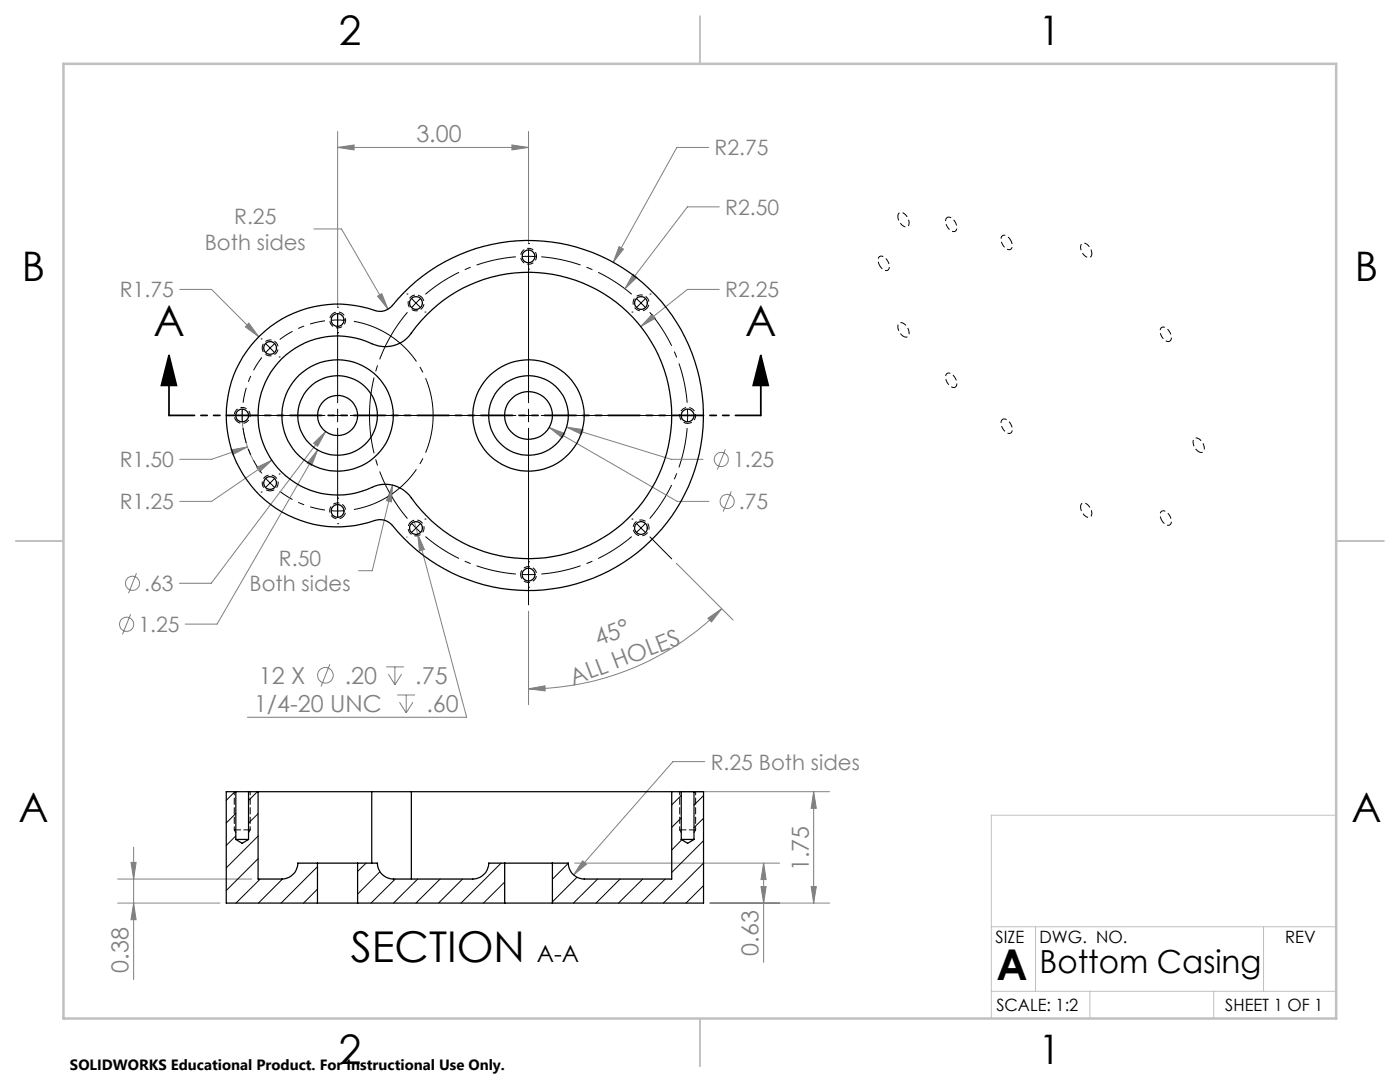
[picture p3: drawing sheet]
<svg xmlns="http://www.w3.org/2000/svg" width="279mm" height="216mm" viewBox="0 0 279 216" stroke-linecap="round" stroke-linejoin="round" font-family="sans-serif">
<g fill="none" stroke="#808080" stroke-width=".2">
<path d="M67.4 29.4l3.3-.5v1zM67.4 29.4h38.1M67.4 26.2v35.1M102.2 28.9l3.3 .5-3.3 .5zM105.5 26.2v22.4M141.4 29.4h-6.3l-12.7 23M35.9 57.7h6.3l9.4 9.5M62.6 45.7h5.6l9.2 16M75.4 59.1l.8-.5 1.2 3.1zM123.5 49.2l.9 .5-2 2.7zM126.3 54.7l.8 .7-2.4 2.2zM143.5 57.7h-6.3l-9.3 7.5"/>
<path d="M143.5 41.3h-6.3l-12.5 16.3M49.7 64.5l1.9 2.7-2.6-2zM130.1 62.7l.7 .8-2.9 1.7zM46.1 89.8l3.3-.6-3 1.5zM48.4 81.6a19.1 19.1 0 0 0 2.3 10.4M49.4 89.2l-7.2 2.5h-6.3M51.2 93.3l3.1-1.5-2.5 2.3zM54.3 91.8l-12.1 8.2h-6.3M62.6 88.4l2.4-2.3-1.6 2.9zM63.4 89.8l-1.2 3.1-.9-.5zM63.4 89.8l-20.1 34.7h-6.3M65 86.1l-22.8 30.3h-6.4"/>
<path d="M78.4 96.8l-.3 3.4-1-.3zM78.4 96.8l-4.1 17.1h-2.8M109.6 85.3l3.1 1.2-.5 .9zM109.6 85.3l25.5 14.7h6.4M113.1 85.2l3.3 .5-.3 1zM113.1 85.2l20.8 6.5h6.4M144.7 89.7l-1.5 4M145.9 98l-1.6 4.1M27.2 114.4l-1.6 4M82.7 104.1l.7 2.5M83.4 106.6l1.3 3-1 .3zM83.4 106.6l9.7 36.5h-43.7"/>
<path d="M135 112.4l11.3 11.3M26.1 122.6l-1.7 4M65.8 132.5l-1.7 4.5M77 133.1h3.6M77.5 134.5l1.3 2.1M78.8 133.1v3.5M79.3 138.7h3.5M80.2 134.5l-1.4 2.1M81.1 138.7v3.5M105.5 137.4l3.3-.6v1.1zM105.5 122v18.6M141.3 123.4l2.7-1.9-2 2.6z"/>
<path d="M144 121.5a54.4 54.4 0 0 1-38.5 15.9M79.7 140.1l1.4 2.1M82.4 140.1l-1.3 2.1M135.3 158h30.3M140.7 152h-6.4l-19.8 22.6M162.4 158v22.2M162.4 158l.5 3.3h-1zM23.5 175.4h26.7M26.1 172.1h1.1l-.5 3.3zM26.7 169.1v26.3M114.7 172.2h40.9M116.3 171.8l.8 .6-2.6 2.2z"/>
<path d="M151.9 176.9h1l-.5 3.3zM152.4 172.2l.5 3.3h-1zM152.4 172.2v19.8M161.9 176.9h1l-.5 3.3zM23.5 180.2h20.4M26.7 180.2l.5 3.3h-1.1zM141.7 180.2h23.9"/>
<circle cx="143.9" cy="91.7" r="1.41"/>
<circle cx="26.5" cy="116.4" r="1.41"/>
<circle cx="145.1" cy="100.1" r="1.41"/>
<circle cx="25.3" cy="124.6" r="1.4"/>
<circle cx="64.9" cy="134.8" r="1.55"/>
</g>
<path d="M33.7 70.9l1.5 6h-3zM33.7 70.9v12M151.8 70.9l1.5 6h-3zM151.8 70.9v12" fill="none" stroke="#000" stroke-width=".35"/>
<g fill="none" stroke="#000" stroke-width=".2" stroke-dasharray="1.3 .6" stroke-dashoffset=".4" stroke-linecap="butt">
<path d="M84.2 59.3a1.59 1.59 0 0 1-.7 2.7 1.59 1.59 0 0 1-2-1.9 1.59 1.59 0 0 1 2.5-.9l.2 .1M107.1 51.1a1.59 1.59 0 0 1-2.4 1.4 1.59 1.59 0 0 1-.1-2.7 1.59 1.59 0 0 1 2.5 1.2v.1M175.6 53a1.17 1.17 0 0 1 .2-1.9 2.01 2.01 0 0 1 1.5 2.7 1.24 1.24 0 0 1-1.7-.8M179.2 43.2a.75 .75 0 0 1 .5-.8 .75 .75 0 0 1 .9 .3 1.82 1.82 0 0 1 .5 2.5 1.72 1.72 0 0 1-1.9-1.7v-.3M189 43.4a1.88 1.88 0 0 1 2 2.1 .76 .76 0 0 1-.6 .7 .76 .76 0 0 1-.9-.4 1.75 1.75 0 0 1-.5-2.4M201.7 47.9a1.17 1.17 0 0 1-.2 1.9 2.01 2.01 0 0 1-1.5-2.7 1.24 1.24 0 0 1 1.7 .8M217.9 50.6a.75 .75 0 0 1-.5 .8 .75 .75 0 0 1-.9-.4 1.82 1.82 0 0 1-.6-2.4 1.72 1.72 0 0 1 2 1.7v.3M52.3 69.4a1.59 1.59 0 0 1 2.4-1.4 1.59 1.59 0 0 1 .1 2.7 1.59 1.59 0 0 1-2.5-1.1v-.2M66.3 62.7a1.59 1.59 0 0 1 2.6 .7 1.59 1.59 0 0 1-1.8 2 1.59 1.59 0 0 1-1-2.5l.2-.2M129.1 61.6a1.59 1.59 0 0 1-2.7-.7 1.59 1.59 0 0 1 1.8-2 1.59 1.59 0 0 1 1 2.5l-.1 .2M180.3 67.1a1.96 1.96 0 0 1-.8-2.6 1.67 1.67 0 0 1 1.9 1.6 .75 .75 0 0 1-.1 1 .75 .75 0 0 1-1 0M190.6 77.3a1.88 1.88 0 0 1-1.9-2.1 .76 .76 0 0 1 .6-.8 .76 .76 0 0 1 .9 .4 1.75 1.75 0 0 1 .4 2.5"/>
<path d="M233.4 68.1a1.88 1.88 0 0 1-1.9-2.1 .76 .76 0 0 1 .6-.8 .76 .76 0 0 1 .9 .5 1.75 1.75 0 0 1 .4 2.4M47.2 84a1.59 1.59 0 0 1 .7-2.6 1.59 1.59 0 0 1 2 1.8 1.59 1.59 0 0 1-2.5 .9l-.2-.1M53.9 97.9a1.59 1.59 0 0 1-1.4-2.3 1.59 1.59 0 0 1 2.7-.1 1.59 1.59 0 0 1-1.1 2.4h-.2M137.2 84.5a1.59 1.59 0 0 1-1.4-2.4 1.59 1.59 0 0 1 2.8-.1 1.59 1.59 0 0 1-1.2 2.5h-.2M200.1 83.7a1.88 1.88 0 0 1 1.9 2 .76 .76 0 0 1-.6 .8 .76 .76 0 0 1-.8-.4 1.75 1.75 0 0 1-.5-2.4M239.2 90.1a1.96 1.96 0 0 1-.8-2.6 1.67 1.67 0 0 1 1.9 1.6 .75 .75 0 0 1-.1 1 .75 .75 0 0 1-1 0M68.5 103.1a1.59 1.59 0 0 1-2.6-.7 1.59 1.59 0 0 1 1.8-2 1.59 1.59 0 0 1 .9 2.5l-.1 .2M81.9 104.2a1.59 1.59 0 0 1 2.7 .7 1.59 1.59 0 0 1-1.9 2 1.59 1.59 0 0 1-.9-2.5l.1-.2M103.9 114.6a1.59 1.59 0 0 1 2.3-1.4 1.59 1.59 0 0 1 .2 2.8 1.59 1.59 0 0 1-2.5-1.2v-.2M126.8 106.5a1.59 1.59 0 0 1 .7-2.7 1.59 1.59 0 0 1 2 1.8 1.59 1.59 0 0 1-2.5 1l-.2-.1M215.7 101.2a.75 .75 0 0 1 .5-.9 .75 .75 0 0 1 .9 .4 1.82 1.82 0 0 1 .5 2.5 1.72 1.72 0 0 1-1.9-1.7v-.3M231.9 103.8a1.17 1.17 0 0 1 .2-1.9 2.01 2.01 0 0 1 1.4 2.8 1.24 1.24 0 0 1-1.6-.9"/>
</g>
<path d="M52.2 71.3a19 19 0 0 0-3.7 9.1M64.9 64a19 19 0 0 0-9.1 3.7M48.5 85.4a19 19 0 0 0 3.7 9.1M55.8 98a19 19 0 0 0 9.1 3.8" fill="none" stroke="#000" stroke-width=".2" stroke-dasharray="15.2 1.3 1.3 1.3" stroke-dashoffset="12.2" stroke-linecap="butt"/>
<path d="M69.9 101.8a19 19 0 0 0 16.5-18.9 19 19 0 0 0-16.5-18.9" fill="none" stroke="#000" stroke-width=".2" stroke-dasharray="15.2 1.3 1.3 1.3" stroke-dashoffset="-.7" stroke-linecap="butt"/>
<path d="M103 51.2a31.8 31.8 0 0 0-18.1 7.5M126.1 58.7a31.8 31.8 0 0 0-18.1-7.5M137.1 80.4a31.8 31.8 0 0 0-7.4-18.1M84.9 107.1a31.8 31.8 0 0 0 18.1 7.4M108 114.5a31.8 31.8 0 0 0 18.1-7.4M129.7 103.5a31.8 31.8 0 0 0 7.4-18.1" fill="none" stroke="#000" stroke-width=".2" stroke-dasharray="15.2 1.3 1.3 1.3" stroke-dashoffset="7.2" stroke-linecap="butt"/>
<path d="M81.3 62.3a31.8 31.8 0 0 0 0 41.2" fill="none" stroke="#000" stroke-width=".2" stroke-dasharray="15.2 1.3 1.3 1.3" stroke-dashoffset="4.3" stroke-linecap="butt"/>
<g fill="none" stroke="#000" stroke-width=".2">
<path d="M81.2 58.7h.1M82.1 59.5l.9 1M83.9 59.6l-.9 .9M104.2 51.2h2.6M105.5 48.6h.1M105.5 53.7h.1M105.5 49.9v30.5M127 59.6l1.8 1.8M128.8 59.5l-1.8 1.8M129.7 58.7h.1M52.1 67.6h.1M53 68.5l.9 .9"/>
<path d="M53.9 69.4l-.9 1M53.9 69.4l.9 .9M54.8 68.6l-.9 .8M55.7 71.2h.1M66.1 63.9h2.6M67.4 61.3h.1M67.4 66.4h.1M67.4 62.6v17.8M83 60.5l-.9 .9M83 60.5l.9 .8M84.8 62.3h.1M126.1 62.3h.1"/>
<path d="M45.8 82.9h.1M47.1 82.9h17.7M48.4 81.6v2.6M50.9 82.9h.1M52.1 98.2h.1M53 95.5l.9 .9M53.9 96.4l.9 .9M53.9 96.4l-.9 .9M54.8 95.5l-.9 .9M55.7 94.6h.1M66.1 82.9h2.6M67.4 99.4h.1"/>
<path d="M67.4 81.6v2.6M67.4 85.4v17.8M69.9 82.9h33M104.2 82.9h2.6M105.5 81.6v2.6M105.5 85.4v35.3M108 82.9h30.5M134.7 82.9h.1M137.2 81.6v2.6M139.8 82.9h.1M66.1 101.9h2.6M67.4 104.5h.1"/>
<path d="M81.2 107.1v.1M82.1 104.5l1.8 1.7M83.9 104.5l-1.8 1.8M84.8 103.6h.1M104.2 114.6h2.6M105.5 117.2h.1M105.5 112.1h.1M126.1 103.6h.1M127 104.5l.9 .9M127.9 105.4l-.9 .8M127.9 105.4l.9 .9M128.8 104.5l-.9 .9"/>
<path d="M129.7 107.1l4.4 4.4"/>
</g>
<path d="M151.8 82.9h-118.1" fill="none" stroke="#000" stroke-width=".35" stroke-dasharray="6.3 1.3 1.3 1.3 1.3 1.3" stroke-dashoffset="1.3"/>
<path d="M266.7 162.7h-68.9v40.5M197.8 197.8h68.9M197.8 184.9h68.9M206.7 184.9v12.9M217.5 197.8v5.4M242.2 197.8v5.4M252.2 184.9v12.9" fill="none" stroke="#c0c0c0" stroke-width=".2"/>
<path d="M139.7 3.2v9.5M3.1 107.9h9.6M266.7 107.9h9.5M139.7 203.2v9.6" fill="none" stroke="#c0c0c0" stroke-width=".25"/>
<path d="M12.7 12.7h254v190.5h-254z" fill="none" stroke="#c0c0c0" stroke-width=".5"/>
<path d="M46.8 165.6h3.1M46.8 165.6l.3 .5M49.9 165.6l-.3 .5M135.7 165.6h3.1M135.7 165.6l.3 .5M138.8 165.6l-.3 .5" fill="none" stroke="#000" stroke-width=".2" stroke-dasharray="1.3 .6"/>
<path d="M46.8 158v7.6M49.9 158v7.6M135.7 158v7.6M138.8 158v7.6" fill="none" stroke="#000" stroke-width=".2" stroke-dasharray="1.3 .6" stroke-dashoffset=".6"/>
<path d="M151.8 70.9l1.5 6h-3zM33.7 70.9l1.5 6h-3z" fill="#000"/>
<g fill="#808080">
<path d="M49.7 64.5l-.7 .7 2.6 2zM46.1 89.8l.3 .9 3-1.5zM51.2 93.3l.6 .8 2.5-2.3zM75.4 59.1l2 2.6-1.2-3.1zM78.4 96.8l-1.3 3.1 1 .3zM62.6 88.4l.8 .6 1.6-2.9zM63.4 89.8l-2.1 2.6 .9 .5zM126.3 54.7l-1.6 2.9 2.4-2.2zM123.5 49.2l-1.1 3.2 2-2.7zM130.1 62.7l-2.2 2.5 2.9-1.7zM109.6 85.3l2.6 2.1 .5-.9zM113.1 85.2l3 1.5 .3-1zM116.3 171.8l-1.8 2.8 2.6-2.2z"/>
<path d="M67.4 29.4l3.3-.5v1zM102.2 28.9l3.3 .5-3.3 .5zM83.4 106.6l.3 3.3 1-.3z"/>
<path d="M105.5 137.4l3.3-.6v1.1zM141.3 123.4l2.7-1.9-2 2.6z"/>
<path d="M26.1 172.1h1.1l-.5 3.3zM26.7 180.2l.5 3.3h-1.1zM162.4 158l.5 3.3h-1zM161.9 176.9h1l-.5 3.3zM152.4 172.2l.5 3.3h-1zM151.9 176.9h1l-.5 3.3z"/>
</g>
<g fill="none" stroke="#000" stroke-width=".25">
<path d="M51.9 67a22.4 22.4 0 0 1 23.3-4.9 3.2 3.2 0 0 0 3.1-1.1 34.9 34.9 0 0 1 51.1-3.5 34.9 34.9 0 0 1-.4 51.2 34.9 34.9 0 0 1-51-4.2 3.1 3.1 0 0 0-3.2-.6 22.2 22.2 0 0 1-26.3-9.3 22.2 22.2 0 0 1 3.4-27.6zM56.2 71.6a16.1 16.1 0 0 1 18.7-2.8 6.3 6.3 0 0 0 7.2-2.3 28.6 28.6 0 0 1 42.6-4.7 28.6 28.6 0 0 1-.6 42.8 28.6 28.6 0 0 1-42.5-5.9 6.3 6.3 0 0 0-7.4-1.4 15.9 15.9 0 0 1-19.8-5.3 15.9 15.9 0 0 1 1.8-20.4zM47.1 158h2.5M47.1 158h-1.9v22.2h18.2M47.1 158v9.5M49.6 158h1.9M49.6 158v9.5M51.5 158v17.4h4.8a3.3 3.3 0 0 0 3.1-3.2h4M51.5 158h22.7M74.2 158h7.9M74.2 158v14.2M82.1 158h52"/>
<path d="M82.1 158v17.4M134.1 158v17.4h-17.5a3.2 3.2 0 0 1-3.2-3.2h-3.2M134.1 158h1.9M136 158h2.5M136 158v9.5M138.5 158h1.9v22.2h-30.2M138.5 158v9.5M47.1 167.5h2.5M47.1 167.5l1.2 .8 1.3-.8M63.4 172.2h8M63.4 172.2v8M71.4 172.2h3.9a3.2 3.2 0 0 0 3.2 3.2h15.9a3.3 3.3 0 0 0 3.1-3.2h3.2"/>
<path d="M71.4 172.2v8M100.7 172.2h9.5M100.7 172.2v8M110.2 172.2v8M136 167.5h2.5M136 167.5l1.2 .8 1.3-.8M63.4 180.2h8M71.4 180.2h29.3M100.7 180.2h9.5"/>
<circle cx="105.5" cy="51.2" r="1.27"/>
<circle cx="53.9" cy="69.4" r="1.28"/>
<circle cx="67.4" cy="63.9" r="1.27"/>
<circle cx="83" cy="60.4" r="1.29"/>
<circle cx="127.9" cy="60.4" r="1.28"/>
<circle cx="48.3" cy="82.9" r="1.27"/>
<circle cx="53.9" cy="96.4" r="1.27"/>
<circle cx="67.4" cy="82.9" r="4"/>
<circle cx="67.4" cy="82.9" r="7.9"/>
<circle cx="67.4" cy="82.9" r="11.1"/>
<circle cx="105.5" cy="82.9" r="7.9"/>
<circle cx="105.5" cy="82.9" r="4.8"/>
<circle cx="105.5" cy="82.9" r="11.1"/>
<circle cx="137.2" cy="82.9" r="1.27"/>
<circle cx="67.4" cy="102" r="1.27"/>
<circle cx="83" cy="105.4" r="1.29"/>
<circle cx="105.5" cy="114.7" r="1.27"/>
<circle cx="127.9" cy="105.4" r="1.28"/>
</g>
<g fill="none" stroke="#000" stroke-width=".2">
<path d="M46.9 158l-1.7 1.7M51.4 158l-1.8 1.7M136 158.7l-1.9 1.9M140.4 158.8l-1.9 1.9M47.1 162.3l-1.9 1.9M47.1 166.8l-1.9 1.9M51.5 162.3l-1.9 2M51.5 166.8l-6.3 6.4M51.5 171.3l-6.3 6.4M51.9 175.4l-4.8 4.8M56.4 175.4l-4.8 4.8M59.6 172.2l-.2 .2"/>
<path d="M63.4 172.9l-7.3 7.3M63.4 177.4l-2.8 2.8M73.1 172.2l-1.7 1.7M75.8 174l-4.4 4.4M78.9 175.4l-4.9 4.8M83.4 175.4l-4.9 4.8M87.8 175.4l-4.8 4.8M92.3 175.4l-4.8 4.8M100 172.2l-8 8M100.7 176l-4.2 4.2M113.4 172.3l-3.2 3.1M115.1 175l-4.9 5"/>
<path d="M119.3 175.4l-4.9 4.8M123.8 175.4l-4.8 4.8M128.3 175.4l-4.9 4.8M132.8 175.4l-4.9 4.8M136 163.2l-1.9 1.9M136.1 167.6l-2 2M140.4 163.3l-1.9 1.8M140.4 167.7l-6.3 6.4M140.4 172.2l-8 8M140.4 176.7l-3.5 3.5"/>
</g>
<g font-size="8.5">
<text x="30.6" y="67.1">A</text>
<text x="148.7" y="67.1">A</text>
<text x="70" y="192">SECTION</text>
<text x="198.9" y="195.5">A</text>
</g>
<g font-size="8.1">
<text x="67.6" y="8.9">2</text>
<text x="207.3" y="8.9">1</text>
<text x="4.4" y="56.2">B</text>
<text x="270.4" y="56.2">B</text>
<text x="3.7" y="164.1">A</text>
<text x="269.7" y="164.1">A</text>
<text x="67.6" y="212.4">2</text>
<text x="207.3" y="212.4">1</text>
</g>
<text font-size="6.3" x="207.5" y="194.1">Bottom Casing</text>
<g font-size="4.7" fill="#808080">
<text x="83.1" y="28.4">3.00</text>
<text x="119.4" y="128.9" transform="rotate(-21 119.4 128.9)">45°</text>
<text x="51.6" y="136.4">12 X</text>
<text x="68.8" y="136.4">.20</text>
<text x="82.9" y="136.4">.75</text>
<text x="114.4" y="136.8" transform="rotate(-21 114.4 136.8)">ALL HOLES</text>
<text x="50.7" y="142.1">1/4-20 UNC</text>
<text x="85.1" y="142.1">.60</text>
<text x="161.4" y="173.9" transform="rotate(-90 161.4 173.9)">1.75</text>
<text x="151.4" y="190.7" transform="rotate(-90 151.4 190.7)">0.63</text>
<text x="25.7" y="194.1" transform="rotate(-90 25.7 194.1)">0.38</text>
</g>
<text font-size="4.7" x="107.1" y="192">A-A</text>
<g font-size="4.2" fill="#808080">
<text x="142.6" y="31">R2.75</text>
<text x="46.7" y="44.7">R.25</text>
<text x="144.7" y="42.9">R2.50</text>
<text x="40.9" y="49.8">Both sides</text>
<text x="23.9" y="59.3">R1.75</text>
<text x="144.7" y="59.3">R2.25</text>
<text x="23.9" y="93.2">R1.50</text>
<text x="146.3" y="93.2">1.25</text>
<text x="23.9" y="101.6">R1.25</text>
<text x="147.5" y="101.6">.75</text>
<text x="55.7" y="112.9">R.50</text>
<text x="28.8" y="117.9">.63</text>
<text x="49.8" y="118">Both sides</text>
<text x="27.6" y="126.1">1.25</text>
<text x="141.8" y="153.6">R.25 Both sides</text>
</g>
<g font-size="3.4">
<text x="198.7" y="188.1">SIZE</text>
<text x="207.5" y="188.1">DWG. NO.</text>
<text x="256.5" y="188.2">REV</text>
<text x="198.8" y="201.7">SCALE: 1:2</text>
<text x="244.5" y="201.7">SHEET 1 OF 1</text>
</g>
<text font-size="3" x="14" y="213.5">SOLIDWORKS Educational Product. For Instructional Use Only.</text>
</svg>
